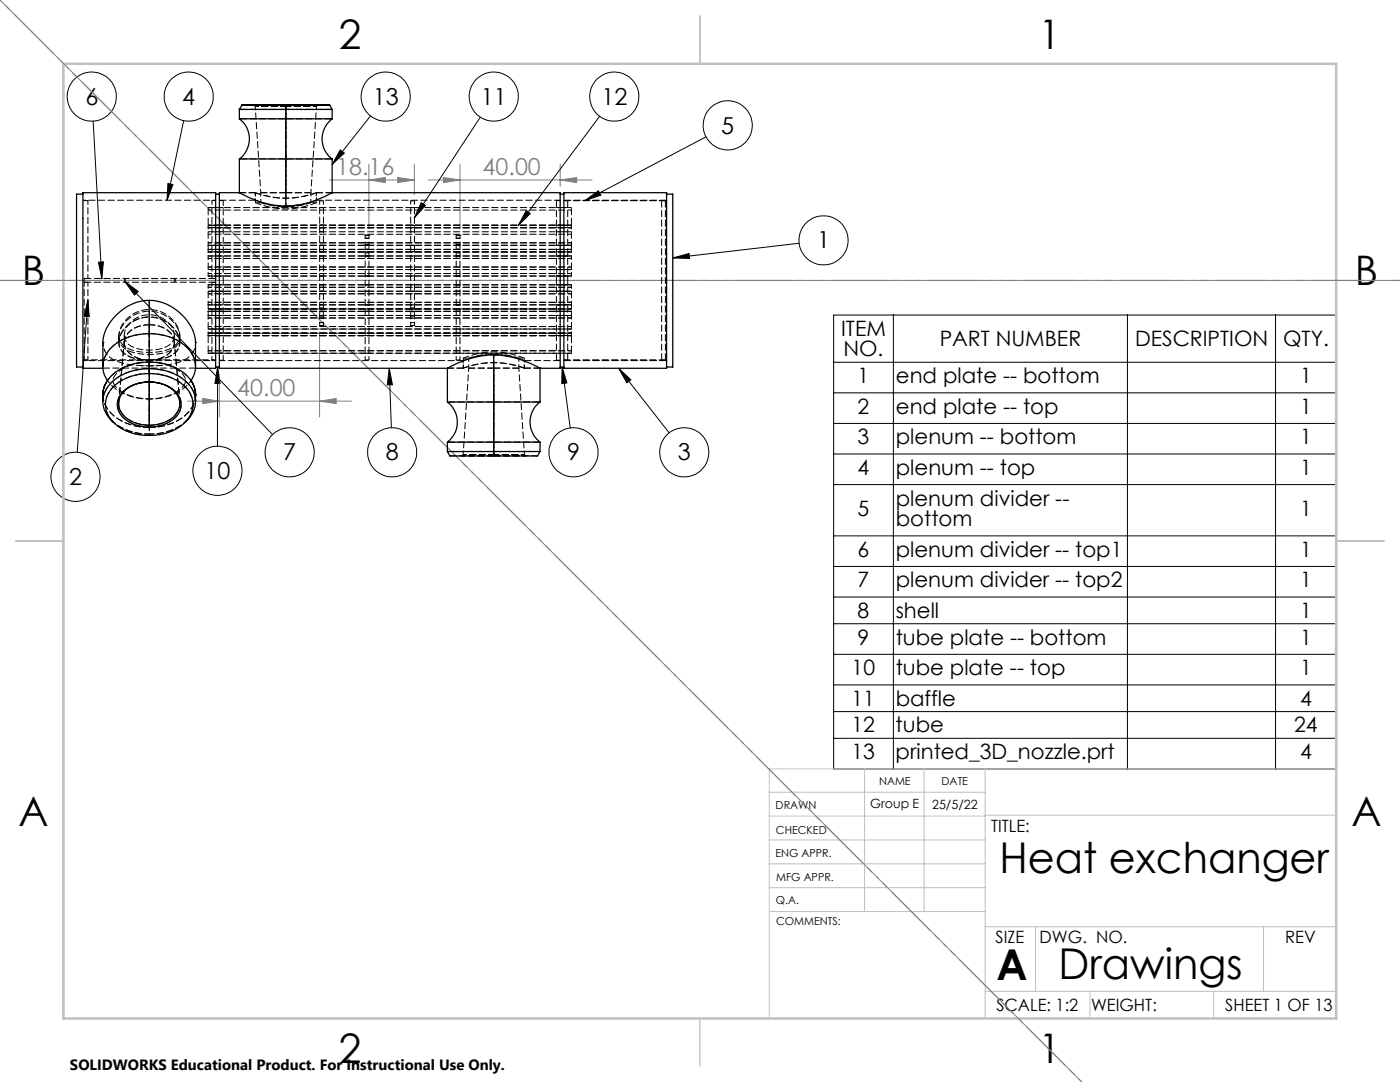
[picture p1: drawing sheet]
<svg xmlns="http://www.w3.org/2000/svg" width="279mm" height="216mm" viewBox="0 0 279 216" stroke-linecap="round" stroke-linejoin="round" font-family="sans-serif">
<g fill="none" stroke="#808080" stroke-width=".2">
<path d="M65.8 35.9h16.9M73.6 35.9l3.3-.5v1zM73.6 32.7v13M79.4 35.4l3.3 .5-3.3 .5zM82.7 32.7v6.1M85.4 35.9h32.7M88.5 35.4l3.3 .5-3.3 .5zM91.8 32.7v13M111.8 35.9l3.3-.5v1zM111.8 32.7v4.5M40.5 79.5l3.3 .5-3.3 .5zM43.8 74.8v8.4"/>
<path d="M63.8 66.3v16.9M37.4 80h32.7M63.8 80l3.3-.5v1z"/>
</g>
<g fill="none" stroke="#000" stroke-width=".2">
<path d="M18.6 24.2l1.7 31.4M33.5 36.6l1 .2-1.2 3.2zM36.7 24.1l-3.4 15.9M67.9 29.9l.8 .7-2.4 2.2zM73.9 23.1l-7.6 9.7M95.8 23.4l-13.1 20.1M119.7 23.2l-16.3 21.8M140.9 27.3l-24.2 12.7M17.5 59.9l-2.1 30.3M17.5 59.9l.3 3.3-1-.1zM19.6 52.3l1-.1-.3 3.4zM24.9 56.2l2.7 2-.8 .7z"/>
<path d="M24.9 56.2l29.5 30.5M84.1 40.4l.8 .6-2.2 2.5zM105 42l.8 .6-2.4 2.4zM116.7 40l2.7-1.9 .5 .8zM134.3 51.5l3.2-.9 .1 1zM159.5 48.5l-25.2 3M43.4 73.2v15.8M43.4 73.2l.5 3.3h-1zM77.7 73.5l.6 3.3h-1zM77.7 73.5l.4 11.8M112.2 73.2l1.6 12.2M112.2 73.2l.9 3.2-1 .2z"/>
<path d="M123.5 73.5l2.4 2.3-.8 .6zM123.5 73.5l10.1 12.9M166.4 62.9h100.3v90.5h-100.3zM166.4 72.3h100.3M166.4 78.4h100.3M178.3 62.9v90.5M225 62.9v90.5M254.6 62.9v90.5M166.4 84.5h100.3M166.4 90.6h100.3M166.4 96.7h100.3M166.4 106.9h100.3"/>
<path d="M166.4 113h100.3M166.4 119.1h100.3M166.4 124.5h100.3M166.4 130.6h100.3M166.4 136.7h100.3M166.4 142h100.3M166.4 147.3h100.3"/>
<circle cx="18.3" cy="19.3" r="4.9"/>
<circle cx="37.7" cy="19.3" r="4.9"/>
<circle cx="77" cy="19.3" r="4.9"/>
<circle cx="98.5" cy="19.3" r="4.9"/>
<circle cx="122.6" cy="19.3" r="4.9"/>
<circle cx="145.2" cy="25" r="4.9"/>
<circle cx="164.3" cy="48" r="4.9"/>
<circle cx="15.1" cy="95.1" r="4.9"/>
<circle cx="43.4" cy="93.9" r="4.9"/>
<circle cx="57.8" cy="90.3" r="4.9"/>
<circle cx="78.3" cy="90.3" r="4.9"/>
<circle cx="114.5" cy="90.3" r="4.9"/>
<circle cx="136.6" cy="90.3" r="4.9"/>
</g>
<g fill="none" stroke="#c0c0c0" stroke-width=".2">
<path d="M153.5 158.1h43.1M172.5 153.4v28.5M184.4 153.4v28.5M196.6 153.4v49.8M266.7 153.4h-113.2v49.8M153.5 167.6h43.1M153.5 162.8h43.1M153.5 172.4h43.1M153.5 177.1h43.1M196.6 162.7h70.1M153.6 181.9h43M196.6 197.8h70.1"/>
<path d="M196.6 184.9h70.1M206.7 184.9v12.9M217.5 197.8v5.4M242.2 197.8v5.4M252.2 184.9v12.9"/>
</g>
<path d="M139.7 3.2v9.5M3.1 107.9h9.6M266.7 107.9h9.5M139.7 203.2v9.6" fill="none" stroke="#c0c0c0" stroke-width=".25"/>
<path d="M12.7 12.7h254v190.5h-254z" fill="none" stroke="#c0c0c0" stroke-width=".5"/>
<path d="M0 215.9l.1 .1M.1 216l-.1-.1" fill="none" stroke="#808080" stroke-width=".2" stroke-dasharray="15.2 1.3 1.3 1.3" stroke-dashoffset="-.9"/>
<path d="M0 56h279.5M279.5 56h-279.5" fill="none" stroke="#808080" stroke-width=".2" stroke-dasharray="15.2 1.3 1.3 1.3" stroke-dashoffset=".7"/>
<g fill="#808080">
<path d="M40.5 79.5l3.3 .5-3.3 .5zM63.8 80l3.3-.5v1zM88.5 35.4l3.3 .5-3.3 .5zM111.8 35.9l3.3-.5v1z"/>
<path d="M73.6 35.9l3.3-.5v1zM79.4 35.4l3.3 .5-3.3 .5z"/>
</g>
<path d="M134.3 51.5l3.2-.9 .1 1zM67.9 29.9l.8 .7-2.4 2.2zM123.5 73.5l2.4 2.3-.8 .6zM84.1 40.4l.8 .6-2.2 2.5zM105 42l.8 .6-2.4 2.4zM19.6 52.3l1-.1-.3 3.4zM33.5 36.6l1 .2-1.2 3.2zM17.5 59.9l.3 3.3-1-.1zM116.7 40l2.7-1.9 .5 .8zM24.9 56.2l2.7 2-.8 .7zM77.7 73.5l.6 3.3h-1zM112.2 73.2l.9 3.2-1 .2zM43.4 73.2l.5 3.3h-1z" fill="#000"/>
<g fill="none" stroke="#000" stroke-width=".25">
<path d="M16.5 38.7h-1.2v34.5h1.2M43 38.7h.8M47.8 38.5a21.1 21.1 0 0 0 9.2 2.6M47.8 21.8h18.5M47.8 21.8v1.9h9.2M47.8 38.5h-4v35h45.5M47.8 23.7a5 5 0 0 1 0 8M48.3 21h8.7zM48.3 21l-.5 .8M50.7 21h6.3zM57 31.7h-9.2v6.8M57 31.7h9.3v6.8"/>
<path d="M57 21h8.8zM57 23.7v8M57 21h6.4zM57 21h.1M57 21v2.7M57 31.7v9.4M65.8 21l.5 .8M66.3 23.7a5 5 0 0 0 0 8M66.3 38.5a21.1 21.1 0 0 1-9.3 2.6M66.3 21.8v1.9h-9.3M66.3 38.5h45.5v35h-4M111.8 38.7h.7"/>
<path d="M112.5 38.5h20.5v35h-20.5zM133 38.7h1.3v34.5h-1.3M29.8 59.9a10 10 0 0 0-9.2 7.8l-.1 5.4M29.8 59.9a9.6 9.6 0 0 1 9.2 8.4v4.8M29.8 59.9v6.7M20.5 78.8h.1M20.5 73.5h-4v-35h26.5v35h-4M20.5 78.8v1.3M22.9 76.9a11.2 11.2 0 0 1 13.7 0 4.8 4.8 0 0 1 0 7.7 11.2 11.2 0 0 1-13.7 0 4.8 4.8 0 0 1 0-7.7zM24.5 78.4a7.7 7.7 0 0 1 10.1-.5 3.5 3.5 0 0 1-.5 5.7 7.8 7.8 0 0 1-9.6-.9 3.3 3.3 0 0 1 0-4.3zM29.8 76.2a6.5 6.5 0 0 1 6.1 3.4 3.8 3.8 0 0 1-2.2 4.7 8.1 8.1 0 0 1-3.9 .9M29.8 76.2a6.4 6.4 0 0 0-6.2 3.4 3.8 3.8 0 0 0 2.3 4.7 8.1 8.1 0 0 0 3.9 .9"/>
<path d="M29.8 72.2a9.8 9.8 0 0 0-8.6 4.1 4.4 4.4 0 0 0-.7 2.5M29.8 72.2a9.9 9.9 0 0 1 8.6 4.1 4.8 4.8 0 0 1 .6 2.5M29.8 66.6a10 10 0 0 0-8.6 4.1 4.7 4.7 0 0 0 .2 5.3 4.5 4.5 0 0 0-.9 2.8M29.8 66.6a10.1 10.1 0 0 1 8.6 4.1 4.9 4.9 0 0 1-.3 5.3 4.8 4.8 0 0 1 .9 2.8M29.8 66.6v5.6M29.8 72.2v2.3M29.8 76.2v9M39 78.8h.1M39 78.8v1.3M43 73.2h.8M89.3 73.5v6.7h9.2M98.5 70.8a19.4 19.4 0 0 0-9.2 2.7"/>
<path d="M98.5 70.8a20.5 20.5 0 0 1 9.3 2.7M98.5 70.8v9.4M107.8 73.5v6.7h-9.3M111.8 73.2h.7M22.6 84.3a5.2 5.2 0 0 1 .1-8.4 11.9 11.9 0 0 1 14.1 0 5.2 5.2 0 0 1 .1 8.4M89.3 88.2h9.2M89.3 90.1h18.5M89.3 90.1l.5 .9h8.7M89.3 88.2v1.9M89.3 80.3a5 5 0 0 1 0 7.9M98.5 80.2v8M98.5 88.2h9.3v1.9"/>
<path d="M98.5 88.2v2.8M107.7 80.3a5 5 0 0 0 0 7.9M107.8 90.1l-.5 .9h-8.8"/>
</g>
<g fill="none" stroke="#000" stroke-width=".2" stroke-dasharray="1.3 .6" stroke-dashoffset="-.2">
<path d="M47.8 31.7h9.2M47.8 23.7h9.2M57 21.8h-9.2M66.3 31.7h-9.3M66.3 21.8h-9.3M66.3 23.7h-9.3M41.5 41.4v3.6M114 41.4v3.6M41.5 66.9v3.6M114 67v3.5M89.3 80.2h9.2M89.3 88.2h9.2"/>
<path d="M89.3 90.1h9.2M98.5 90.1h9.3M107.8 80.2h-9.3M107.8 88.2h-9.3"/>
</g>
<g fill="none" stroke="#000" stroke-width=".2" stroke-dasharray="1.3 .6" stroke-dashoffset=".7">
<path d="M43 40h-26.5M57 41.1v-9.4M16.5 72h26.5M23.7 68.3v-1.4M24.8 66.9v1.4M29.8 79.6a10.1 10.1 0 0 1-8.3-3.7M29.8 79.6a10.1 10.1 0 0 0 8.3-3.7M29.8 72.2a10.1 10.1 0 0 1 8.3 3.7M29.8 72.2a10.1 10.1 0 0 0-8.3 3.7M29.8 72.2v1.3M34.8 66.9v1.4M35.9 68.3v-1.4"/>
<path d="M98.5 70.8v9.4M29.8 85.3v1.3"/>
</g>
<g fill="none" stroke="#000" stroke-width=".2" stroke-dasharray="1.3 .6" stroke-dashoffset=".3">
<path d="M44.5 56v-16M59.6 40.9l-2.6 .2M62 40.5h-.1a15.4 15.4 0 0 1-9.3 .1l-.6-.1M24.8 68.1l-1.1 12.1M29.8 74.5a9.2 9.2 0 0 1 8.3 4.2 4.7 4.7 0 0 1-1.2 5.6M32.4 72.9l-2.6 .1M44.5 71.9v-15.9M93.5 71.5l.1-.1a15.4 15.4 0 0 1 9.4-.1l.5 .2M98.5 70.8l2.6 .2M22.2 83.9a10.6 10.6 0 0 0 7.6 2.7M29.8 86.6a10.9 10.9 0 0 0 7.5-2.7M29.8 86.6a10.9 10.9 0 0 1-7.6-2.7"/>
<path d="M29.8 86.9a9.2 9.2 0 0 1-8.3-4.2 5 5 0 0 1 2.1-6.4 10.7 10.7 0 0 1 6.2-1.8M35.9 80.2l-1.1-12.1M37.3 83.9a10.6 10.6 0 0 1-7.5 2.7"/>
</g>
<g fill="none" stroke="#000" stroke-width=".2" stroke-dasharray="1.3 .6" stroke-dashoffset=".2">
<path d="M57 21.2h-6.1h6.1M57 21.2h6.2h-6.2M63.1 38.5l-.5 .1a17.3 17.3 0 0 1-10.3 .3l-1.3-.4M29.8 59.9v6.7M23.7 68.3a3.3 3.3 0 0 0 2.7 3.1 11.1 11.1 0 0 0 8.2-.7 3.1 3.1 0 0 0 .6-4.5 6.4 6.4 0 0 0-6.1-2.9 6.4 6.4 0 0 0-5.3 4.3l-.1 .7M23.7 67.3a3.2 3.2 0 0 0 2.7 3 11.7 11.7 0 0 0 8.1-.6 3 3 0 0 0 .8-4.6 6.4 6.4 0 0 0-6.2-3 6.4 6.4 0 0 0-5.3 4.3l-.1 .9M24.8 66.9a5.1 5.1 0 0 1 7.3-3.6 4.5 4.5 0 0 1 2.7 3.6M29.8 73v6.6M41.5 65.7h31.4M41.5 70.5h31.4M72.9 61.7h-31.4M72.9 66.5h-31.4"/>
<path d="M92.5 73.5l.5-.2a17.3 17.3 0 0 1 10.3-.3l1.3 .5M29.8 84.8a6.1 6.1 0 0 1-5.9-3.2l-.2-1.4M35.9 80.2a4.4 4.4 0 0 1-3.8 4.3l-2.3 .3M98.5 90.7h-6.1h6.1M98.5 90.7h6.2h-6.2"/>
</g>
<g fill="none" stroke="#000" stroke-width=".2" stroke-dasharray="1.3 .6" stroke-dashoffset=".4">
<path d="M57 21v.8M57 31.7v-8M16.8 55.6v.7M16.8 56.3h.7M17.5 55.6h-.7M24.9 56.3v-.7M24.9 55.6v.7M34.9 56.3v-.7M41.5 49v.8M42.3 55.6h.7M43 56.3h-.7M43 40h-.7"/>
<path d="M44.5 40h-.7M63.8 55.1h.7M63.8 49h.7M63.8 53.8h.7M63.8 50.2h.7M63.8 45.4h.7M64.5 40.1h-.7M64.5 51.1h-.7M64.5 56.8h-.7M64.5 45h-.7M64.5 49.8h-.7M64.5 58.1h-.7"/>
<path d="M64.5 46.2h-.7M64.5 41.4h-.7M72.9 46.9h.7M72.9 47.5h.7M72.9 48.8h.7M72.9 50.5h.7M72.9 48.4h.7M72.9 55.1h.7M72.9 49h.7M72.9 53.8h.7M72.9 50.2h.7M73.6 48.4h-.7"/>
<path d="M73.6 49.7h-.7M73.6 48.8h-.7M73.6 47.5h-.7M73.6 56.8h-.7M73.6 51.1h-.7M73.6 58.1h-.7M73.6 49.8h-.7M82 55.1h.7M82 49h.7M82 53.8h.7M82 50.2h.7M82 45.4h.7"/>
<path d="M82.7 40.1h-.7M82.7 51.1h-.7M82.7 56.8h-.7M82.7 45h-.7M82.7 49.8h-.7M82.7 58.1h-.7M82.7 46.2h-.7M82.7 41.4h-.7M91 46.9h.8M91 47.5h.8M91 48.8h.8M91 50.5h.8"/>
<path d="M91 48.4h.8M91 55.1h.8M91 49h.8M91 53.8h.8M91 50.2h.8M91.8 48.4h-.8M91.8 49.7h-.8M91.8 48.8h-.8M91.8 47.5h-.8M91.8 56.8h-.8M91.8 51.1h-.8M91.8 58.1h-.8"/>
<path d="M91.8 49.8h-.8M111.8 40h-.8M113.3 40h-.8M114 49v.8M132 40h.8M17.5 71.9h-.7M29.8 76.2v-4.3M31.2 71.8h11.8M41.5 62.1v.9M42.3 71.9h.7M43.8 71.9h.7M63.8 63.5h.7"/>
<path d="M63.8 62.2h.7M63.8 60.8h.7M63.8 62.1h.7M64.5 65h-.7M64.5 64.4h-.7M64.5 63.1h-.7M64.5 61.5h-.7M64.5 63h-.7M64.5 61.7h-.7M72.9 71.8h.7M72.9 60.8h.7M72.9 67h.7"/>
<path d="M72.9 62.1h.7M72.9 65.7h.7M72.9 70.5h.7M73.6 63h-.7M73.6 61.7h-.7M73.6 66.5h-.7M82 63.5h.7M82 62.2h.7M82 60.8h.7M82 62.1h.7M82.7 65h-.7M82.7 64.4h-.7"/>
<path d="M82.7 63.1h-.7M82.7 61.5h-.7M82.7 63h-.7M82.7 61.7h-.7M91 71.8h.8M91 60.8h.8M91 67h.8M91 62.1h.8M91 65.7h.8M91 70.5h.8M91.8 63h-.8M91.8 61.7h-.8"/>
<path d="M91.8 66.5h-.8M98.5 70.7a17.6 17.6 0 0 0-6.1 1.2M104.7 71.9a17.8 17.8 0 0 0-6.2-1.2M111 71.9h.8M112.5 71.9h.8M113.3 65.7h.7M113.3 70.5h.7M114 62.1v.9M114 61.7h-.7M114 66.5h-.7M132.8 71.9h-.8M98.5 80.2v8"/>
<path d="M98.5 91v-.9"/>
</g>
<path d="M57 23.7v-1.9M57 41.1l-1.8-.1M20.9 70l-.4-1.7M29.8 73l-1.8-.1M98.5 88.2v1.9" fill="none" stroke="#000" stroke-width=".2" stroke-dasharray="1.3 .6" stroke-dashoffset=".9"/>
<g fill="none" stroke="#000" stroke-width=".2" stroke-dasharray="1.3 .6" stroke-dashoffset=".1">
<path d="M63.1 40h.1a16 16 0 0 1-12.3 0M63.2 38.5a17.5 17.5 0 0 1-12.3 0M111.8 40h-48.7M51 40.5l.5 .1a15.7 15.7 0 0 0 7.5 1l2-.4 2.1-.7M20.5 78.8a6.4 6.4 0 0 0 4.5 5.6 12.2 12.2 0 0 0 4.8 .9M24.8 68.3a3.9 3.9 0 0 1 3.5-3.3l1.5-.2M24.8 68.3a3.9 3.9 0 0 0 3.5 3.4l1.5 .2M29.8 71.9a4.9 4.9 0 0 1-4.9-3l-.1-.6M29.8 71.9a4.9 4.9 0 0 0 4.9-3l.1-.6M29.8 66.6a9.9 9.9 0 0 1 8.6 4.1 4.9 4.9 0 0 1 .6 2.4M29.8 66.6a9.9 9.9 0 0 0-8.6 4.1 4.9 4.9 0 0 0-.7 2.4M29.8 64.8a4.9 4.9 0 0 0-4.9 3l-.1 .5"/>
<path d="M29.8 64.8a4.9 4.9 0 0 1 4.9 3l.1 .5M29.8 73.5a9.9 9.9 0 0 1 8.6 4.2 4.9 4.9 0 0 1 .6 2.4M34.8 68.3a3.9 3.9 0 0 0-3.5-3.3l-1.5-.2M34.8 68.3a3.9 3.9 0 0 1-3.5 3.4l-1.5 .2M39 78.8a6.4 6.4 0 0 1-4.4 5.6 12.2 12.2 0 0 1-4.8 .9M43.8 72h48.6M104.6 71.5l-.5-.2a15.7 15.7 0 0 0-7.5-1l-2 .4-2.1 .8M104.7 73.5a17.5 17.5 0 0 0-12.3 0M20.5 80.1a6.4 6.4 0 0 1 4.5-5.6 12.2 12.2 0 0 1 4.8-1M29.8 85.3a9.9 9.9 0 0 1-8.6-4.1 4.9 4.9 0 0 1-.7-2.4M29.8 85.3a9.9 9.9 0 0 0 8.6-4.1 4.9 4.9 0 0 0 .6-2.4M89.8 91h8.7"/>
<path d="M98.5 91h8.8"/>
</g>
<g fill="none" stroke="#000" stroke-width=".2" stroke-dasharray="1.3 .6">
<path d="M47.8 38.5h.1M50.7 21l.2 .2M50.9 38.5h-3.1M51 38.5h-3.2M52 38.5h5M57 21.2v-.2M57 38.5h-5M57 38.5h5M62 38.5h-5M63.2 21.2l.2-.2M66.3 38.5l-.2 .1M66.3 38.5h.1"/>
<path d="M66.3 38.5h-3.1M66.3 38.5h-3.2M41.5 55.1h.1M72.9 46.9h.1M73.6 46.9h.1M91 46.9h.1M91.8 46.9h.1M113.3 40v31.9M114 55.1h.1M132.8 40h.1M132.8 40h-20.3M132.8 40v31.9"/>
<path d="M133 40h-.2M16.5 71.9h.3M16.8 71.9h.1M20.5 68.3h.1M20.6 73.5h18.4M23.7 67.3h.1M29.8 76.2h.1M29.8 72.2h.1M39 68.3h.1M41.5 62.1h.1M41.5 60.8h.1M41.5 70.5h.1"/>
<path d="M41.5 66.9v.1M89.3 73.5h3.2M89.3 73.5h.1M89.3 73.5h3.1M93.5 73.5h5M98.5 70.7h.3M98.5 73.5h-5M98.5 73.5h5M103.5 73.5h-5M104.6 73.5h3.2M104.7 73.5h3.1M107.8 73.5h.1"/>
<path d="M112.5 71.9h20.3M114 62.1h.1M114 60.8h.1M114 70.5h.1M114 66.9v.1M132 71.9v-31.9M132.8 71.9h.1M132.8 71.9h.2M22.2 83.9l.5 .4M29.8 86.9v-.3M29.8 84.8v.4M36.9 84.3l.4-.4"/>
<path d="M92.4 90.7l-.2 .3M98.5 90.7v.3M98.5 91h-6.3h6.3M98.5 91h6.4h-6.4M104.9 91l-.2-.3"/>
</g>
<g fill="none" stroke="#000" stroke-width=".2" stroke-dasharray="1.3 .6" stroke-dashoffset=".6">
<path d="M50.9 21.2l1.1 17.3M51 38.5v2M57 21.2v17.3M62 38.5l1.2-17.3M63.1 38.5v2M41.5 49.8v1.3M41.5 55.1h72.5M41.5 54.6h72.5M41.5 53.8h72.5M41.5 53.3h72.5M41.5 49h72.5M41.5 48.5h72.5"/>
<path d="M41.5 50.2h72.5M41.5 49.7h72.5M41.5 45.4h72.5M41.5 44.9h72.5M42.3 55.6h-24.8M52 40.5v-2M62 40.5v-2M63.8 40.1v24.9M64.5 40.1v24.9M82 40.1v24.9M82.7 40.1v24.9M114 49.8v1.3"/>
<path d="M114 51.1h-72.5M114 51.6h-72.5M114 58.1h-72.5M114 58.6h-72.5M114 49.8h-72.5M114 50.3h-72.5M114 56.8h-72.5M114 57.3h-72.5M114 45h-72.5M114 45.5h-72.5M114 46.2h-72.5M114 46.7h-72.5"/>
<path d="M114 41.4h-72.5M114 41.9h-72.5M20.5 68.3a4.1 4.1 0 0 0 3.4 4l2.3 .5 3.6 .2M23.7 68.3a6 6 0 0 1 6.7-5 6 6 0 0 1 5.5 5M29.8 79.6v5.7M29.8 76.2v-11.4M29.8 73a16.4 16.4 0 0 0 7.2-1.3 3.8 3.8 0 0 0 2-3.4M29.8 66.6v5.6M29.8 76.2a6.4 6.4 0 0 1 6.2 3.3 3.8 3.8 0 0 1-2.3 4.8 8.1 8.1 0 0 1-3.9 .9M39 68.3l-.1 1.3M41.5 60.8v1.3M41.5 65.2h72.5"/>
<path d="M41.5 62.1h72.5M41.5 61.6h72.5M41.5 67h72.5M41.5 66.5h72.5M41.5 65.7h72.5M41.5 60.8h72.5M41.5 60.3h72.5M41.5 70h72.5M41.5 70.5h72.5M72.9 71.8v-24.9M73.6 71.8v-24.9M91 71.8v-24.9"/>
<path d="M91.8 71.8v-24.9M92.5 73.5v-2M93.5 71.5v2M93.5 73.5l-1.1 17.2M103.5 71.5v2M104.6 73.5v-2M114 60.8v1.3M114 62.2h-72.5M114 63h-72.5M114 63.5h-72.5M114 61.7h-72.5M114 67h-72.5"/>
<path d="M114 66.5h-72.5M29.8 85.2a6.4 6.4 0 0 1-6.2-3.3 3.8 3.8 0 0 1 2.3-4.8 8.1 8.1 0 0 1 3.9-.9M98.5 90.7v-17.2M104.7 90.7l-1.2-17.2"/>
</g>
<g fill="none" stroke="#000" stroke-width=".2" stroke-dasharray="1.3 .6" stroke-dashoffset=".5">
<path d="M17.5 40v15.6M17.5 56.3v15.6M17.5 40h-1M41.5 51.1v4M41.5 56.8v4M41.5 45v4M42.3 55.6v-15.6M42.3 55.1h2.2M42.3 49h2.2M42.3 53.8h2.2M42.3 50.2h2.2M42.3 45.4h2.2"/>
<path d="M44.5 51.1h-2.2M44.5 56.8h-2.2M44.5 45h-2.2M44.5 49.8h-2.2M44.5 58.1h-2.2M44.5 46.2h-2.2M44.5 41.4h-2.2M52 40.5h-1M63.1 40.5h-1.1M111 55.1h2.3M111 49h2.3M111 53.8h2.3"/>
<path d="M111 50.2h2.3M111 45.4h2.3M113.3 56.8h-2.3M113.3 51.1h-2.3M113.3 45h-2.3M113.3 58.1h-2.3M113.3 49.8h-2.3M113.3 46.2h-2.3M113.3 41.4h-2.3M114 51.1v4M114 56.8v4M114 45v4"/>
<path d="M16.8 71.9v-15.6M16.8 71.8h11.6M23.7 67.3v1M23.7 66.9a3.5 3.5 0 0 0 3.4 3.1 13.1 13.1 0 0 0 5.8 0 3.5 3.5 0 0 0 3-3.1M29.8 74.5v-1M29.8 79.6a8.6 8.6 0 0 1-7-2.9 1.64 1.64 0 0 1 .5-2.2 9.3 9.3 0 0 1 6.5-2.2M29.8 72.3a8.6 8.6 0 0 1 7 2.8 1.64 1.64 0 0 1-.5 2.3 9.3 9.3 0 0 1-6.5 2.2M35.9 66.9a6.1 6.1 0 0 0-9.5-4.1 5.6 5.6 0 0 0-2.7 4.1M35.9 68.3a3.6 3.6 0 0 1-3.4 3.2 10.1 10.1 0 0 1-7.7-1 2.78 2.78 0 0 1-1.1-2.2M35.9 68.3v-1M41.5 63v3.9M42.3 71.9v-15.6"/>
<path d="M42.3 60.8h2.2M42.3 67h2.2M42.3 62.1h2.2M42.3 65.7h2.2M42.3 70.5h2.2M44.5 63h-2.2M44.5 61.7h-2.2M44.5 66.5h-2.2M73.6 65.7h17.4M73.6 70.5h17.4M91 61.7h-17.4M91 66.5h-17.4"/>
<path d="M91.8 65.7h19.2M91.8 70.5h19.2M92.5 71.5h1M103.5 71.5h1.1M111 61.7h-19.2M111 66.5h-19.2M111 60.8h2.3M111 67h2.3M111 62.1h2.3M111 65.7h2.3M111 70.5h2.3M113.3 63h-2.3"/>
<path d="M113.3 61.7h-2.3M113.3 66.5h-2.3M114 63v3.9"/>
</g>
<path d="M50.9 40h-7.1M133 40h-20.5M43 56.3h-26.2M111 40v31.9M34.8 66.9a3.2 3.2 0 0 1-3.1 2.8 7.3 7.3 0 0 1-6.3-1.3l-.5-.8-.1-.7M104.7 72h7.1M112.5 72h20.5M29.8 84.8v-12.9" fill="none" stroke="#000" stroke-width=".2" stroke-dasharray="1.3 .6" stroke-dashoffset="-.1"/>
<path d="M50.9 38.5v1.5M63.2 40v-1.5M92.4 71.9v1.6M104.7 73.5v-1.6" fill="none" stroke="#000" stroke-width=".2" stroke-dasharray="1.3 .6" stroke-dashoffset=".8"/>
<g font-size="8.5">
<text x="199.5" y="174.2">Heat exchanger</text>
<text x="198.9" y="195.5">A</text>
<text x="211.2" y="195.4">Drawings</text>
</g>
<g font-size="8.1">
<text x="67.6" y="9.7">2</text>
<text x="207.3" y="9.7">1</text>
<text x="4.4" y="57">B</text>
<text x="270.4" y="57">B</text>
<text x="3.7" y="164.9">A</text>
<text x="269.7" y="164.9">A</text>
<text x="67.6" y="212.2">2</text>
<text x="207.3" y="212.2">1</text>
</g>
<g font-size="4.7">
<text x="17" y="20.9">6</text>
<text x="36.4" y="20.9">4</text>
<text x="74.4" y="20.9">13</text>
<text x="96" y="20.9">11</text>
<text x="120" y="20.9">12</text>
<text x="143.9" y="26.6">5</text>
<text x="163.1" y="49.6">1</text>
<text x="40.8" y="95.6">10</text>
<text x="56.5" y="91.9">7</text>
<text x="77" y="91.9">8</text>
<text x="113.2" y="91.9">9</text>
<text x="135.3" y="91.9">3</text>
<text x="13.8" y="96.8">2</text>
</g>
<g font-size="4.7" fill="#808080">
<text x="67.1" y="34.9">18.16</text>
<text x="96.3" y="34.9">40.00</text>
<text x="47.4" y="79">40.00</text>
</g>
<g font-size="4.2">
<text x="167.9" y="67">ITEM</text>
<text x="168.3" y="71.1">NO.</text>
<text x="187.5" y="69.1">PART NUMBER</text>
<text x="226.5" y="69.1">DESCRIPTION</text>
<text x="256.1" y="69.1">QTY.</text>
<text x="171.2" y="76.5">1</text>
<text x="178.8" y="76.5">end plate -- bottom</text>
<text x="259.5" y="76.5">1</text>
<text x="171.2" y="82.6">2</text>
<text x="178.8" y="82.6">end plate -- top</text>
<text x="259.5" y="82.6">1</text>
<text x="171.2" y="88.7">3</text>
<text x="178.8" y="88.7">plenum -- bottom</text>
<text x="259.5" y="88.7">1</text>
<text x="171.2" y="94.8">4</text>
<text x="178.8" y="94.8">plenum -- top</text>
<text x="259.5" y="94.8">1</text>
<text x="178.8" y="100.9">plenum divider --</text>
<text x="171.1" y="102.9">5</text>
<text x="178.8" y="105">bottom</text>
<text x="259.5" y="102.9">1</text>
<text x="171.1" y="111.1">6</text>
<text x="178.8" y="111.1">plenum divider -- top1</text>
<text x="259.5" y="111.1">1</text>
<text x="171.1" y="117.2">7</text>
<text x="178.8" y="117.2">plenum divider -- top2</text>
<text x="259.5" y="117.2">1</text>
<text x="171.1" y="123.3">8</text>
<text x="178.8" y="123.3">shell</text>
<text x="259.5" y="123.3">1</text>
<text x="171.1" y="128.6">9</text>
<text x="178.8" y="128.6">tube plate -- bottom</text>
<text x="259.5" y="128.6">1</text>
<text x="170" y="134.7">10</text>
<text x="178.8" y="134.7">tube plate -- top</text>
<text x="259.5" y="134.7">1</text>
<text x="169.9" y="140.8">11</text>
<text x="178.8" y="140.8">baffle</text>
<text x="259.5" y="140.8">4</text>
<text x="169.9" y="146.2">12</text>
<text x="178.7" y="146.2">tube</text>
<text x="258.3" y="146.2">24</text>
<text x="169.9" y="151.5">13</text>
<text x="178.7" y="151.5">printed_3D_nozzle.prt</text>
<text x="259.4" y="151.5">4</text>
</g>
<g font-size="3.4">
<text x="197.8" y="166">TITLE:</text>
<text x="198.7" y="188.1">SIZE</text>
<text x="207.5" y="188.1">DWG. NO.</text>
<text x="256.5" y="188.2">REV</text>
<text x="198.8" y="201.7">SCALE: 1:2</text>
<text x="217.7" y="201.8">WEIGHT:</text>
<text x="244.5" y="201.7">SHEET 1 OF 13</text>
</g>
<text font-size="3" x="14" y="213.5">SOLIDWORKS Educational Product. For Instructional Use Only.</text>
<g font-size="2.5">
<text x="173.7" y="161.3">Group E</text>
<text x="186" y="161.4">25/5/22</text>
</g>
<g font-size="2.2">
<text x="154.8" y="161.4">DRAWN</text>
<text x="175.4" y="156.6">NAME</text>
<text x="187.9" y="156.7">DATE</text>
<text x="154.9" y="166.3">CHECKED</text>
<text x="154.8" y="171">ENG APPR.</text>
<text x="154.9" y="175.7">MFG APPR.</text>
<text x="154.9" y="180.4">Q.A.</text>
<text x="154.9" y="184.6">COMMENTS:</text>
</g>
</svg>
